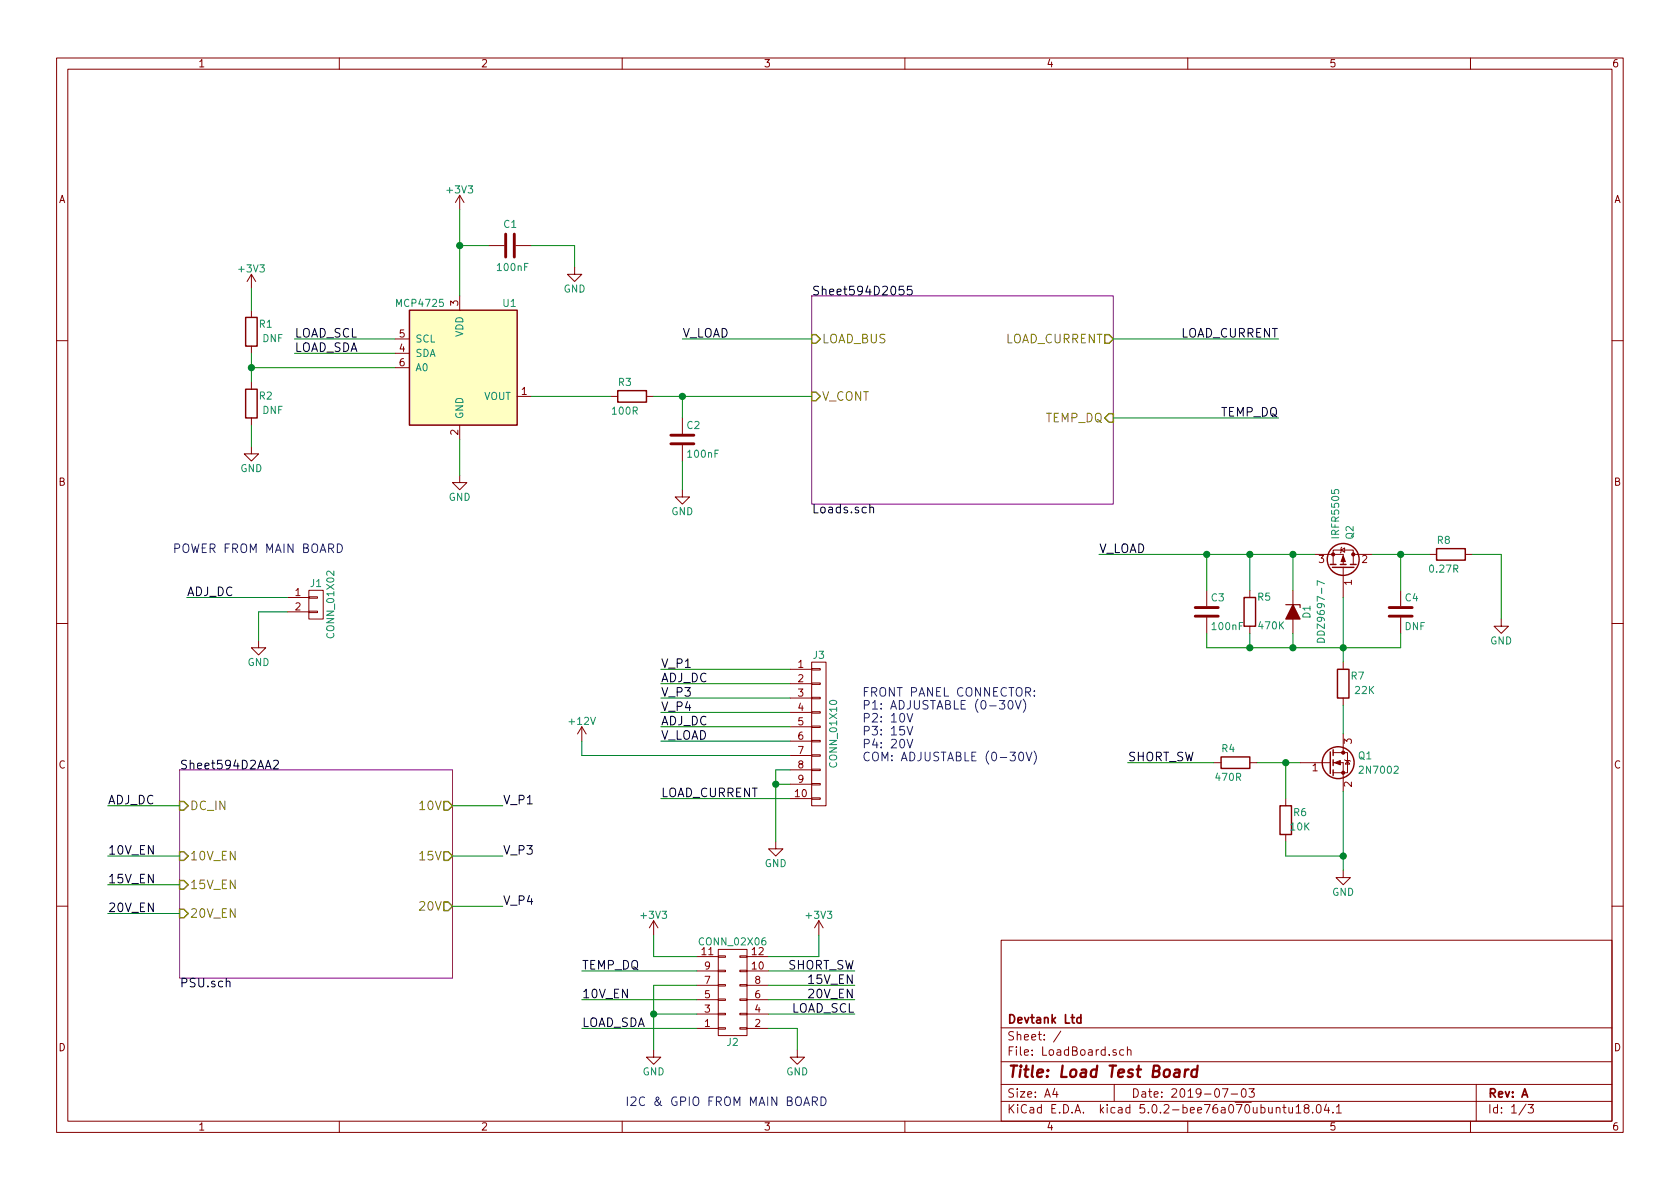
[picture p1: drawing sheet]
<svg xmlns="http://www.w3.org/2000/svg" width="297mm" height="210mm" viewBox="0 0 297 210" stroke-linecap="round" stroke-linejoin="round" font-family="sans-serif">
<g fill="none" stroke="#840000" stroke-width=".18">
<path d="M10 10.3h277v189.9h-277zM12 12.2h273v186.1h-273zM60 10.3v1.9M110 10.3v1.9M160 10.3v1.9M210 10.3v1.9M260 10.3v1.9M81.3 34.5v2.6M81.3 34.5l-.8 1.3M81.3 34.5l.7 1.3M44.4 48.5v2.5M44.4 54.9v1.2"/>
<path d="M44.4 48.5l-.7 1.3M44.4 48.5l.8 1.3M69.8 59.9h2.6M81.3 52.3v2.6M86.4 43.4h2.8M91.2 43.4h2.8M101.6 47.2v1.3h1.3l-1.3 1.3-1.3-1.3h1.3M10 60.2h2M44.4 79v1.3h1.3l-1.3 1.2-1.2-1.2h1.2M44.4 61.2v1.3M44.4 67.6v1.2M44.4 73.9v1.3"/>
<path d="M69.8 62.5h2.6M69.8 65h2.6M81.3 75.2v2.5M91.4 70.1h2.6M107.9 70.1h1.3M114.3 70.1h1.3M120.6 73.9v2.8M120.6 78.7v2.8M285 60.2h2M81.3 84.1v1.2h1.2l-1.2 1.3-1.3-1.3h1.3M120.6 86.6v1.3h1.3l-1.3 1.2-1.2-1.2h1.2M232.4 98h5.1v1.8"/>
<path d="M237.1 97.3l.6-.4v.8zM237.2 96.8l-.1 .1v.8l-.1 .1M239.3 98v-.7h-3.6v2.5M239.3 98v1.8M239.3 98h3.3M252.7 98h1.3M259.1 98h1.2M10 110.3h2M45.7 113.3v1.2h1.3l-1.3 1.3-1.3-1.3h1.3M50.8 105.7h3.8M50.8 108.2h3.8M54.6 108.1h1.5v.2h-1.5z"/>
<path d="M54.6 105.5h1.5v.3h-1.5zM54.6 104.4h2.5v5.1h-2.5zM139.7 118.4h3.8M143.5 118.2h1.5v.3h-1.5zM143.5 117.1h2.5v25.4h-2.5zM213.4 104.4v2.8M213.4 109.2v2.8M221 104.4v1.3M221 110.7v1.3M228.6 104.4v7.6M237.5 100.3v5.4M237.5 117.1v1.3"/>
<path d="M247.6 104.4v2.8M247.6 109.2v2.8M265.4 109.5v1.2h1.3l-1.3 1.3-1.2-1.3h1.2M285 110.3h2M102.9 128.5l-.8 1.3M102.9 128.5v2.6M102.9 128.5l.7 1.3M139.7 120.9h3.8M139.7 123.4h3.8M139.7 126h3.8M139.7 128.5h3.8M139.7 131.1h3.8"/>
<path d="M139.7 133.6h3.8M139.7 136.1h3.8M139.7 138.7h3.8M143.5 138.6h1.5v.2h-1.5zM143.5 136h1.5v.3h-1.5zM143.5 133.5h1.5v.2h-1.5zM143.5 130.9h1.5v.3h-1.5zM143.5 128.4h1.5v.2h-1.5zM143.5 125.9h1.5v.2h-1.5zM143.5 123.3h1.5v.3h-1.5zM143.5 120.8h1.5v.2h-1.5zM214.6 134.9h1.3"/>
<path d="M221 134.9h1.2M229.9 134.9h5.3M235.7 134.9h1.8v5M235.7 133.1h1.8M237.5 133.1h.8v3.5h-2.6M237.5 123.4v1.3M237.5 129.8v3.3M237.7 134.4l.2 .1h.7l.2 .1M238.3 134.5l.3 .6h-.7zM137.2 148.8v1.3h1.2l-1.2 1.3-1.3-1.3h1.3M139.7 141.2h3.8M143.5 141.1h1.5v.2h-1.5z"/>
<path d="M227.3 141.2v1.3M227.3 147.6v1.2M237.5 153.9v1.3h1.3l-1.3 1.3-1.3-1.3h1.3M10 160.2h2M115.6 162.8l-.8 1.3M115.6 162.8v2.5M115.6 162.8l.7 1.3M123.2 171.7h3.8M123.2 169.2h3.8M123.2 179.3h3.8M123.2 176.8h3.8M123.2 174.2h3.8"/>
<path d="M127 169h1.3v.3h-1.3zM127 171.6h1.3v.2h-1.3zM127 174.1h1.3v.3h-1.3zM127 176.7h1.3v.2h-1.3zM127 179.2h1.3v.2h-1.3zM127 167.9h5.1v15.2h-5.1zM130.8 169h1.3v.3h-1.3zM130.8 171.6h1.3v.2h-1.3zM130.8 174.1h1.3v.3h-1.3zM130.8 176.7h1.3v.2h-1.3zM130.8 179.2h1.3v.2h-1.3zM132.1 171.7h3.8"/>
<path d="M132.1 169.2h3.8M132.1 179.3h3.8M132.1 176.8h3.8M132.1 174.2h3.8M144.8 162.8l-.8 1.3M144.8 162.8v2.5M144.8 162.8l.7 1.3M177 166.3h108v32h-108zM285 160.2h2M60 198.3v1.9M110 198.3v1.9M115.6 185.7v1.2h1.2l-1.2 1.3-1.3-1.3h1.3"/>
<path d="M123.2 181.9h3.8M127 181.7h1.3v.3h-1.3zM130.8 181.7h1.3v.3h-1.3zM132.1 181.9h3.8M141 185.7v1.2h1.2l-1.2 1.3-1.3-1.3h1.3M160 198.3v1.9M177 194.8h108M177 191.8h108M177 187.8h108M177 181.8h108M186.5 192.5l-.4 1h1M186.8 193v1"/>
<path d="M187.6 182.3l-1.3 2M197 191.8v3M197.3 185.7l-.3-.1-.2 .2v.2l.5 .2v.3h-.5M198.7 185.7l-.4-.1-.3 .3v.6l.3 .1 .4-.1M199.3 185.7l.2-.1 .4 .1 .1 .9M199.3 185.1v1.5M210 198.3v1.9M216.1 192.5h1l-.6 1.5M217.7 193.5h1.1M219.6 192.7l.4-.2a.94 .94 0 0 1 0 1.5 .82 .82 0 0 1-.4-1.3zM220.8 192.5h1l-.5 .6 .4 .1v.7l-.2 .1-.7-.1M226.8 195.8h.6"/>
<path d="M227 195.3v1.3l.4 .2M227.9 195.8v.9l.4 .1 .2-.1M228.5 195.8v1M229.2 195.8l.4-.5v1.5M229.2 196.8h.8M230.9 196l-.2-.2-.1-.2 .3-.3h.3l.2 .3v.2l-.7 .2a.48 .48 0 0 0 0 .7l.2 .1 .5-.1a.48 .48 0 0 0-.2-.7M232.1 196.7v.1M232.9 195.5l.3-.2a.94 .94 0 0 1 0 1.5l-.4-.3-.1-.6zM234.5 195.2l-.3 1.1h.9M234.9 195.8v1M235.7 196.7v.1M236.3 195.8l.4-.5v1.5"/>
<path d="M236.3 196.8h.9M260 198.3v1.9M261 191.8v6.5M269.8 195.2l-1.2 2M270.2 195.3h.9l-.5 .6 .4 .1v.7l-.2 .1-.6-.1"/>
</g>
<path d="M209.6 189.1l-.2 1.3M210.2 189.1a.55 .55 0 0 0-.7 .4M211.7 189.2a.68 .68 0 0 0-1 .3l-.1 .6 .2 .2 .1 .1 .6-.1M211.8 188.4l-.3 2" fill="none" stroke="#840000" stroke-width=".41"/>
<path d="M191.1 179.4v1.5M191.1 180l-.4-.1-.3 .3 .1 .6h.6" fill="none" stroke="#840000" stroke-width=".3"/>
<g fill="none" stroke="#008400" stroke-width=".18">
<path d="M81.3 37.1v15.2M44.4 51v3.9M52.1 59.9h17.7M81.3 43.4h5.1M94 43.4h7.6v3.8M120.6 59.9h22.9M196.8 59.9h29.3M44.4 62.5v5.1M44.4 75.2v3.8M44.4 65h25.4M52.1 62.5h17.7M81.3 77.7v6.4"/>
<path d="M94 70.1h13.9M115.6 70.1h27.9M120.6 70.1v3.8M196.8 73.9h29.3M120.6 81.5v5.1M194.3 98h38.1M213.4 98v6.4M221 98v6.4M228.6 98v6.4M242.6 98h10.1M247.6 98v6.4M260.3 98h5.1v11.5"/>
<path d="M33 105.7h17.8M50.8 108.2h-5.1v5.1M116.8 118.4h22.9M213.4 112v2.5h34.2v-2.5M221 112v2.5M228.6 112v2.5M237.5 105.7v11.4M102.9 131.1v2.5h36.8M116.8 120.9h22.9M116.8 123.4h22.9M116.8 126h22.9M116.8 128.5h22.9"/>
<path d="M116.8 131.1h22.9M137.2 138.7h2.5M139.7 136.1h-2.5v12.7M199.4 134.9h15.2M222.2 134.9h7.7M227.3 134.9v6.3M237.5 124.7v5.1M237.5 139.9v14M19 151.4h12.7M19 142.5h12.7M19 156.5h12.7M80 151.4h8.9"/>
<path d="M80 142.5h8.9M116.8 141.2h22.9M227.3 148.8v2.6h10.2M19 161.5h12.7M80 160.3h8.9M102.9 171.7h20.3M102.9 176.8h20.3M115.6 165.3v3.9h7.6M115.6 179.3h7.6M123.2 174.2h-7.6v11.5M135.9 179.3h15.2M135.9 174.2h15.2"/>
<path d="M135.9 171.7h15.2M135.9 176.8h15.2M144.8 165.3v3.9h-8.9M102.9 181.9h20.3M135.9 181.9h5.1v3.8"/>
</g>
<g fill="#008400" stroke="#008400" stroke-width=".25">
<circle cx="137.2" cy="138.7" r=".51"/>
<circle cx="228.6" cy="98" r=".51"/>
<circle cx="221" cy="98" r=".51"/>
<circle cx="247.7" cy="98" r=".51"/>
<circle cx="213.4" cy="98" r=".51"/>
<circle cx="237.5" cy="114.5" r=".51"/>
<circle cx="228.6" cy="114.5" r=".51"/>
<circle cx="221" cy="114.5" r=".51"/>
<circle cx="237.5" cy="151.4" r=".51"/>
<circle cx="227.3" cy="134.9" r=".51"/>
<circle cx="81.3" cy="43.4" r=".51"/>
<circle cx="44.5" cy="65" r=".51"/>
<circle cx="120.7" cy="70.1" r=".51"/>
<circle cx="115.6" cy="179.3" r=".51"/>
</g>
<path d="M143.5 52.3h53.3v36.8h-53.3zM31.7 136.1h48.3v36.9h-48.3z" fill="none" stroke="#840084" stroke-width=".18"/>
<path d="M159.8 50.6h-.8v.7l.2-.1 .5 .1 .1 .2v.5l-.3 .1h-.3l-.2-.1M161.2 50.6h-.7l-.1 .7 .2-.1 .5 .1 .2 .2-.1 .5-.2 .1h-.4l-.2-.1M153.8 89.8l.2-.1 .4 .1 .1 .9M153.8 89.2v1.5M48.4 134.6l.5-.2 .2 .2 .1 .3-.9 1.1h.9M40 173.6l.2-.1 .4 .1 .1 .9" fill="none" stroke="#000" stroke-width=".18"/>
<path d="M143.5 59.2h.8l.7 .7-.7 .8h-.8zM195.3 59.2h.8l.7 .7-.7 .8h-.8zM143.5 69.3h.8l.7 .8-.7 .8h-.8zM196.1 73.1h.7v1.6h-.7l-.8-.8zM31.7 141.7h.8l.8 .8-.8 .8h-.8zM31.7 150.6h.8l.8 .8-.8 .7h-.8zM31.7 155.7h.8l.8 .8-.8 .7h-.8zM78.5 141.7h.7l.8 .8-.8 .8h-.7zM78.5 150.6h.7l.8 .8-.8 .7h-.7zM78.5 159.5h.7l.8 .8-.8 .7h-.7zM31.7 160.8h.8l.8 .7-.8 .8h-.8z" fill="none" stroke="#848400" stroke-width=".25"/>
<g fill="none" stroke="#840000" stroke-width=".25">
<path d="M43.4 56.1h2.1v5.1h-2.1zM72.4 54.9h19v20.3h-19zM43.4 68.8h2.1v5.1h-2.1zM109.2 69.1h5.1v2h-5.1zM235.2 99.8h1M237 99.8h1M238.8 99.8h1M254 97h5.1v2.1h-5.1zM220 105.7h2v5h-2zM235.6 100.3h3.8M236.5 118.4h2v5h-2zM215.9 133.9h5.1v2h-5.1z"/>
<path d="M235.2 133v3.8M235.7 132.6v1M235.7 134.4v1M235.7 136.1v1.1M226.3 142.5h2v5.1h-2z"/>
<circle cx="237.5" cy="98.9" r="2.82"/>
<circle cx="236.6" cy="134.9" r="2.82"/>
</g>
<g fill="#840000" stroke="#840000" stroke-width=".18">
<path d="M237.5 98.3l.4 1h-.8z"/>
<path d="M236 134.9l1-.4v.7z"/>
<circle cx="235.7" cy="98" r=".28"/>
<circle cx="239.3" cy="98" r=".28"/>
<circle cx="237.5" cy="136.6" r=".28"/>
<circle cx="237.5" cy="133.1" r=".28"/>
</g>
<path d="M227.3 106.9h2.6v.5" fill="none" stroke="#840000" stroke-width=".2"/>
<path d="M228.6 106.9l1.3 2.6h-2.6z" fill="#840000" stroke="#840000" stroke-width=".2"/>
<path d="M233.1 113a.66 .66 0 0 1 .7-.1 .66 .66 0 0 1 .4 .7h-1.3zM234.2 103.2l-1.3-.5v.8" fill="none" stroke="#008484" stroke-width=".18"/>
<path d="M89.4 41.4v4.1M90.9 41.4v4.1M118.6 78.5h4.1M118.6 77h4.1M211.3 109h4.1M211.3 107.4h4.1M245.6 109h4.1M245.6 107.4h4.1" fill="none" stroke="#840000" stroke-width=".51"/>
<path d="M72.4 54.9h19v20.3h-19z" fill="#ffffc2" stroke="#ffffc2" stroke-width=".18"/>
<g fill="none" stroke="#0000c2" stroke-width=".18">
<path d="M59.6 96.2a.77 .77 0 0 1 .9 .7 .77 .77 0 0 1-.9 .8zM160.4 126.2l.5 1.5 .5-1.5M160.4 128.4l.5 1.6 .5-1.6M160.4 130.7l.5 1.6 .5-1.6M178.4 124l.2-.1a.81 .81 0 0 1 .3 1.3l-.2 .2a.84 .84 0 0 1-.3-1.4zM179.5 123.9l.5 1.5 .5-1.5M180.3 133.1l.3-.1a.97 .97 0 0 1 0 1.5 .84 .84 0 0 1-.3-1.4zM180.9 123.6a1.78 1.78 0 0 1 0 2.4M181.4 133l.5 1.5 .5-1.5M182.8 132.8a1.78 1.78 0 0 1 0 2.3M182.9 123v.1M182.9 122.2v.1"/>
<path d="M143.6 194.8l.8-.1 .1-.2-.1-.4-.2-.1h-.6v1.5M144 194.8l.5 .7M145.2 194a.77 .77 0 0 1 .9 .7 .77 .77 0 0 1-.9 .8z"/>
</g>
<text font-size="2.8" fill="#840000" x="178" y="190.5">Title: Load Test Board</text>
<g font-size="2.1">
<text x="143.5" y="52.2">Sheet594D2055</text>
<text x="52.1" y="59.7">LOAD_SCL</text>
<text x="120.6" y="59.7">V_LOAD</text>
<text x="208.5" y="59.7">LOAD_CURRENT</text>
<text x="52.1" y="62.2">LOAD_SDA</text>
<text x="215.8" y="73.7">TEMP_DQ</text>
<text x="143.5" y="90.8">Loads.sch</text>
<text x="194.3" y="97.8">V_LOAD</text>
<text x="33" y="105.4">ADJ_DC</text>
<text x="116.8" y="118.1">V_P1</text>
<text x="116.8" y="123.2">V_P3</text>
<text x="116.8" y="125.7">V_P4</text>
<text x="116.8" y="120.6">ADJ_DC</text>
<text x="116.8" y="130.8">V_LOAD</text>
<text x="116.8" y="128.3">ADJ_DC</text>
<text x="31.7" y="136">Sheet594D2AA2</text>
<text x="199.4" y="134.6">SHORT_SW</text>
<text x="19" y="142.2">ADJ_DC</text>
<text x="88.9" y="142.2">V_P1</text>
<text x="116.8" y="141">LOAD_CURRENT</text>
<text x="19" y="151.1">10V_EN</text>
<text x="88.9" y="151.1">V_P3</text>
<text x="19" y="156.2">15V_EN</text>
<text x="19" y="161.3">20V_EN</text>
<text x="88.9" y="160">V_P4</text>
<text x="102.9" y="171.4">TEMP_DQ</text>
<text x="139.1" y="171.4">SHORT_SW</text>
<text x="143.2" y="174">15V_EN</text>
<text x="31.7" y="174.6">PSU.sch</text>
<text x="102.9" y="176.5">10V_EN</text>
<text x="139.7" y="179.1">LOAD_SCL</text>
<text x="143.2" y="176.5">20V_EN</text>
<text x="102.9" y="181.6">LOAD_SDA</text>
</g>
<g font-size="2.1" fill="#848400">
<text x="145.3" y="60.7">LOAD_BUS</text>
<text x="177.5" y="60.7">LOAD_CURRENT</text>
<text x="145.3" y="70.9">V_CONT</text>
<text x="184.8" y="74.7">TEMP_DQ</text>
<text x="33.5" y="143.3">DC_IN</text>
<text x="74.4" y="143.3">10V</text>
<text x="33.5" y="152.1">10V_EN</text>
<text x="74.4" y="152.1">15V</text>
<text x="33.5" y="157.2">15V_EN</text>
<text x="74.4" y="161">20V</text>
<text x="33.5" y="162.3">20V_EN</text>
</g>
<g font-size="2.1" fill="#0000c2">
<text x="30.5" y="97.8">POWER FROM MAIN BOARD</text>
<text x="152.4" y="123.2">FRONT PANEL CONNECTOR:</text>
<text x="152.4" y="125.5">P1: ADJUSTABLE (0-30V)</text>
<text x="152.4" y="127.8">P2: 10V</text>
<text x="152.4" y="130">P3: 15V</text>
<text x="152.4" y="132.3">P4: 20V</text>
<text x="152.4" y="134.6">COM: ADJUSTABLE (0-30V)</text>
<text x="110.5" y="195.6">I2C &amp; GPIO FROM MAIN BOARD</text>
</g>
<g font-size="2.1" fill="#840000">
<text x="178" y="184">Sheet: /</text>
<text x="178" y="181">Devtank Ltd</text>
<text x="178" y="186.7">File: LoadBoard.sch</text>
<text x="178" y="196.9">KiCad E.D.A. kicad 5.0.2-bee76a070ubuntu18.04.1</text>
<text x="178" y="194.1">Size: A4</text>
<text x="200" y="194.1">Date: 2019-07-03</text>
<text x="263" y="194.1">Rev: A</text>
<text x="263" y="196.9">Id: 1/3</text>
</g>
<g font-size="1.8" fill="#840000">
<text x="35" y="11.9">1</text>
<text x="85" y="11.9">2</text>
<text x="135" y="11.9">3</text>
<text x="185" y="11.9">4</text>
<text x="235" y="11.9">5</text>
<text x="285" y="11.9">6</text>
<text x="10.4" y="35.9">A</text>
<text x="285.4" y="35.9">A</text>
<text x="70.6" y="59.7">5</text>
<text x="81" y="54.1" transform="rotate(-90 81 54.1)">3</text>
<text x="70.6" y="62.2">4</text>
<text x="70.6" y="64.8">6</text>
<text x="92.2" y="69.8">1</text>
<text x="81" y="76.9" transform="rotate(-90 81 76.9)">2</text>
<text x="10.4" y="85.9">B</text>
<text x="285.4" y="85.9">B</text>
<text x="233.2" y="99.6">3</text>
<text x="240.8" y="99.6">2</text>
<text x="52.2" y="105.4">1</text>
<text x="52.2" y="107.9">2</text>
<text x="239" y="103.5" transform="rotate(-90 239 103.5)">1</text>
<text x="141.1" y="118.1">1</text>
<text x="141.1" y="120.6">2</text>
<text x="141.1" y="123.2">3</text>
<text x="141.1" y="125.7">4</text>
<text x="141.1" y="128.3">5</text>
<text x="141.1" y="130.8">6</text>
<text x="239" y="131.5" transform="rotate(-90 239 131.5)">3</text>
<text x="10.4" y="135.9">C</text>
<text x="141.1" y="133.3">7</text>
<text x="141.1" y="135.9">8</text>
<text x="232.1" y="136.4">1</text>
<text x="285.4" y="135.9">C</text>
<text x="140.6" y="141">10</text>
<text x="141.1" y="138.4">9</text>
<text x="239" y="139.2" transform="rotate(-90 239 139.2)">2</text>
<text x="124.1" y="168.9">11</text>
<text x="124.6" y="174">7</text>
<text x="124.6" y="171.4">9</text>
<text x="133" y="171.4">10</text>
<text x="133" y="168.9">12</text>
<text x="133.5" y="174">8</text>
<text x="124.6" y="179.1">3</text>
<text x="124.6" y="176.5">5</text>
<text x="133.5" y="179.1">4</text>
<text x="133.5" y="176.5">6</text>
<text x="10.4" y="185.9">D</text>
<text x="124.6" y="181.6">1</text>
<text x="133.5" y="181.6">2</text>
<text x="285.4" y="185.9">D</text>
<text x="35" y="199.9">1</text>
<text x="85" y="199.9">2</text>
<text x="135" y="199.9">3</text>
<text x="185" y="199.9">4</text>
<text x="235" y="199.9">5</text>
<text x="285" y="199.9">6</text>
</g>
<g font-size="1.8" fill="#008484">
<text x="79.2" y="34.2">+3V3</text>
<text x="89.1" y="40.3">C1</text>
<text x="88.1" y="47.9">100nF</text>
<text x="42.4" y="48.2">+3V3</text>
<text x="99.6" y="51.7">GND</text>
<text x="45.9" y="58">R1</text>
<text x="70.3" y="54.3">MCP4725</text>
<text x="81.9" y="59.6" transform="rotate(-90 81.9 59.6)">VDD</text>
<text x="89" y="54.3">U1</text>
<text x="46.4" y="60.5">DNF</text>
<text x="73.4" y="63.1">SDA</text>
<text x="73.4" y="60.6">SCL</text>
<text x="73.4" y="65.7">A0</text>
<text x="45.9" y="70.7">R2</text>
<text x="85.5" y="70.7">VOUT</text>
<text x="109.4" y="68.2">R3</text>
<text x="46.4" y="73.2">DNF</text>
<text x="81.9" y="74.2" transform="rotate(-90 81.9 74.2)">GND</text>
<text x="108.4" y="73.3">100R</text>
<text x="121.5" y="75.9">C2</text>
<text x="42.5" y="83.5">GND</text>
<text x="121.7" y="80.9">100nF</text>
<text x="79.3" y="88.6">GND</text>
<text x="118.7" y="91.1">GND</text>
<text x="236.8" y="94.9" transform="rotate(-90 236.8 94.9)">IRFR5505</text>
<text x="239.3" y="95.3" transform="rotate(-90 239.3 95.3)">Q2</text>
<text x="252.9" y="101.3">0.27R</text>
<text x="254.2" y="96.2">R8</text>
<text x="54.9" y="103.8">J1</text>
<text x="214.2" y="106.3">C3</text>
<text x="222.4" y="106.2">R5</text>
<text x="248.5" y="106.3">C4</text>
<text x="59.1" y="112.5" transform="rotate(-90 59.1 112.5)">CONN_01X02</text>
<text x="214.5" y="111.4">100nF</text>
<text x="222.7" y="111.3">470K</text>
<text x="231.7" y="109.3" transform="rotate(-90 231.7 109.3)">D1</text>
<text x="234.2" y="112.8" transform="rotate(-90 234.2 112.8)">DDZ9697-7</text>
<text x="248.4" y="111.4">DNF</text>
<text x="263.5" y="114">GND</text>
<text x="43.8" y="117.8">GND</text>
<text x="143.8" y="116.5">J3</text>
<text x="238.9" y="120.2">R7</text>
<text x="239.6" y="122.7">22K</text>
<text x="100.8" y="128.2">+12V</text>
<text x="148" y="135.4" transform="rotate(-90 148 135.4)">CONN_01X10</text>
<text x="216.1" y="133">R4</text>
<text x="240.2" y="134.3">Q1</text>
<text x="240.7" y="136.8">2N7002</text>
<text x="215.1" y="138.1">470R</text>
<text x="228.2" y="146.9">10K</text>
<text x="228.8" y="144.3">R6</text>
<text x="135.2" y="153.3">GND</text>
<text x="235.5" y="158.4">GND</text>
<text x="113.5" y="162.5">+3V3</text>
<text x="123.9" y="167.2">CONN_02X06</text>
<text x="142.7" y="162.5">+3V3</text>
<text x="128.6" y="185">J2</text>
<text x="113.6" y="190.2">GND</text>
<text x="139" y="190.2">GND</text>
</g>
</svg>
